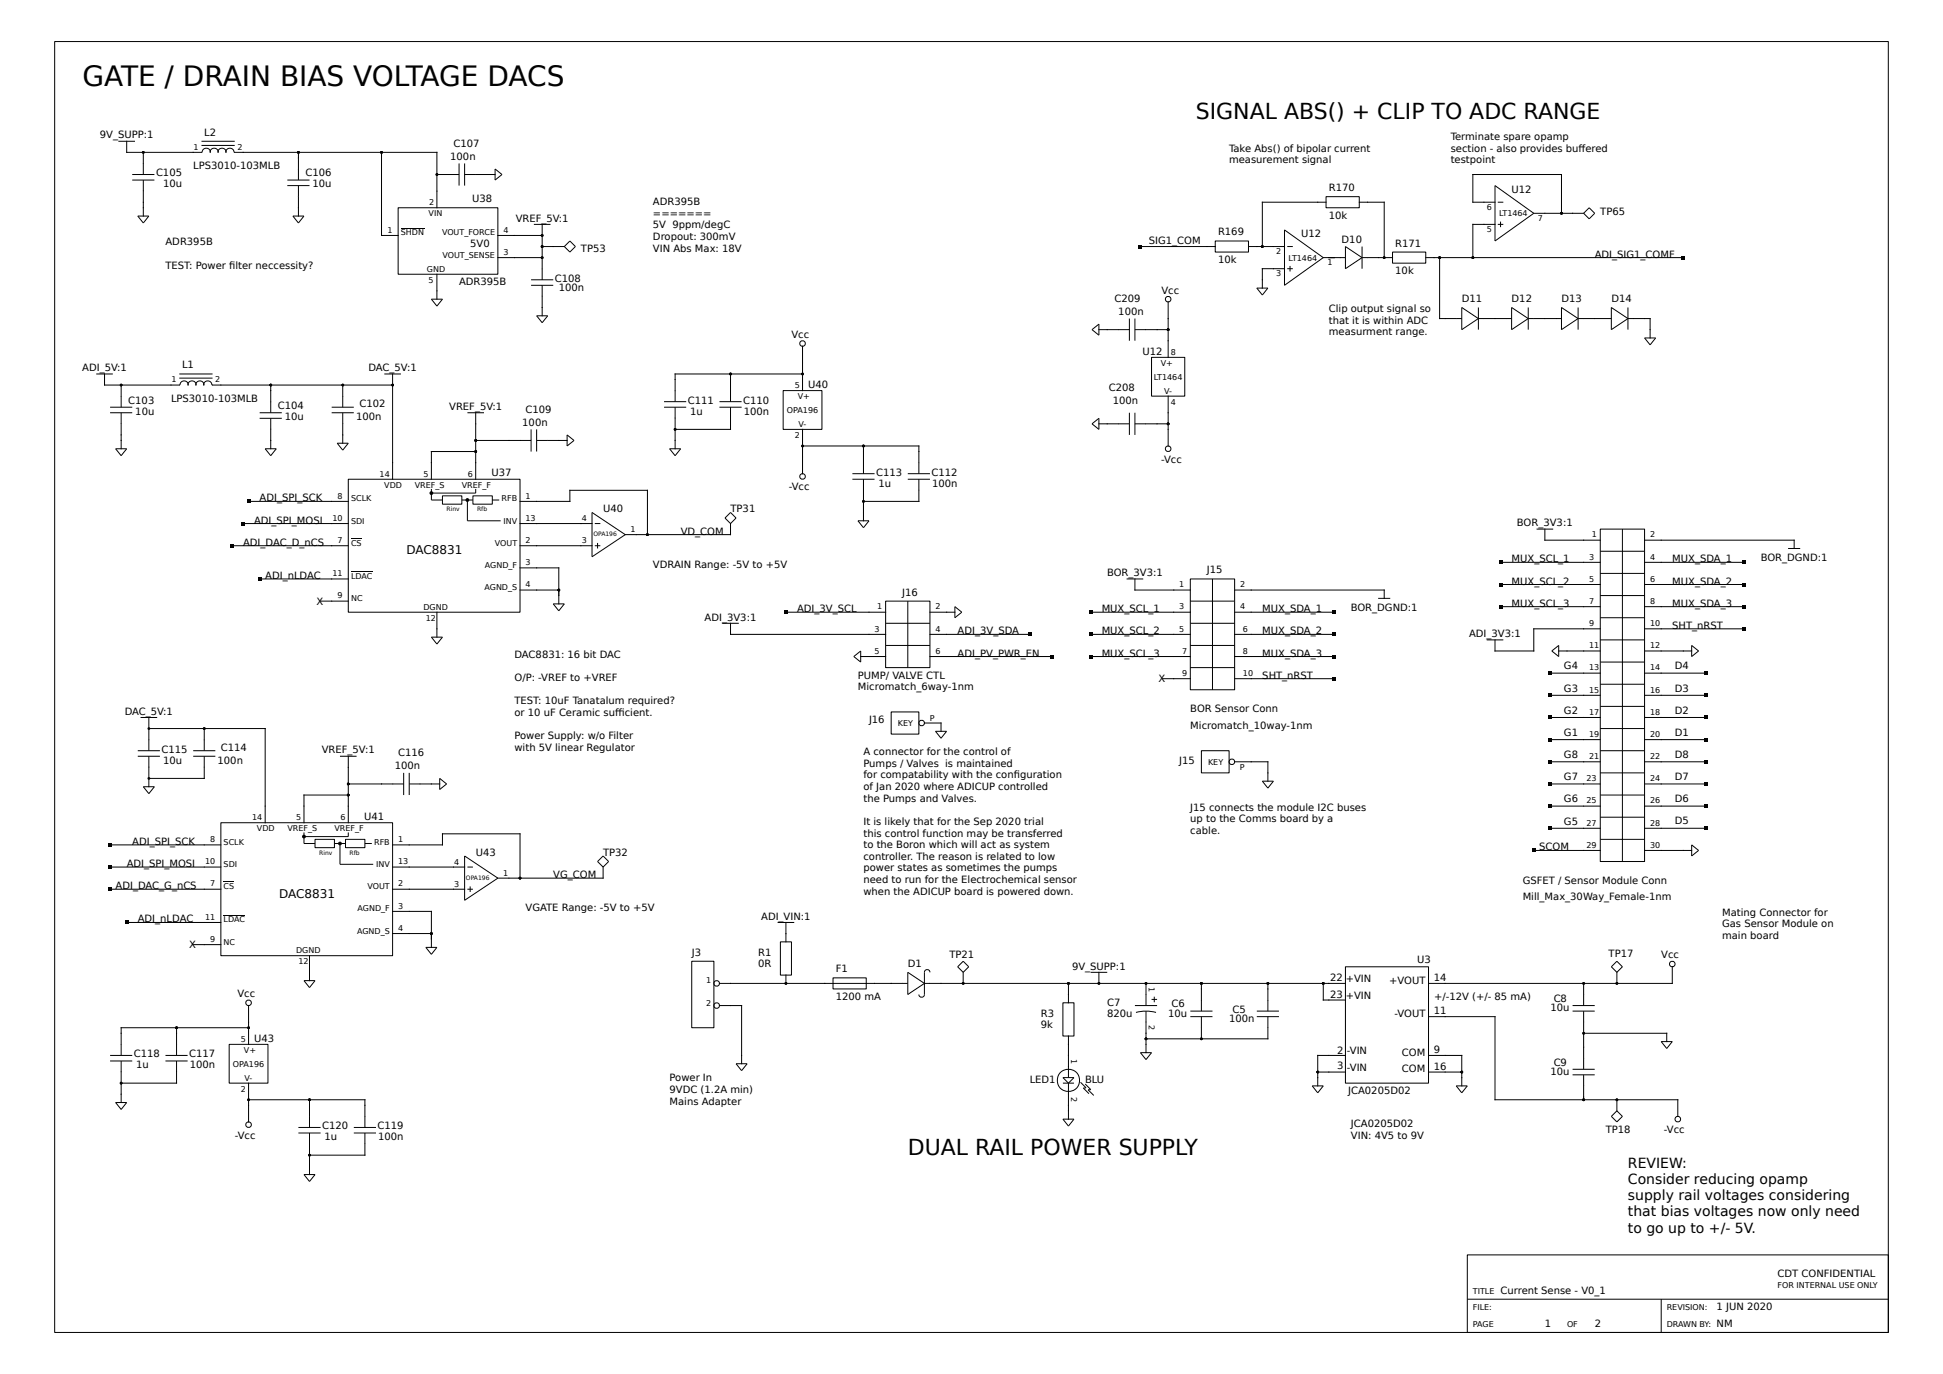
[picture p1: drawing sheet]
<svg xmlns="http://www.w3.org/2000/svg" width="297mm" height="210mm" viewBox="0 0 297 210" stroke-linecap="round" stroke-linejoin="round" font-family="sans-serif">
<g fill="none" stroke="#000" stroke-width=".15">
<path d="M8.4 6.3h280.2v197.4h-280.2zM18.1 21.6h2.5M19.4 21.6v1.7h11.5a.62 .62 0 0 1 .6-.6 .62 .62 0 0 1 .6 .6 .6 .6 0 0 1 .6-.6 .6 .6 0 0 1 .6 .6 .6 .6 0 0 1 .6-.6 .6 .6 0 0 1 .6 .6 .64 .64 0 0 1 .6-.6 .64 .64 0 0 1 .7 .6h31v8.5M20.2 27.5h3.4M20.2 26.7h3.4M21.1 33h1.7l-.9 1.1zM21.9 23.3v3.4M21.9 27.5v5.5M30.8 22.2h5.1M30.8 21.6h5.1M43.9 27.5h3.4M43.9 28.4h3.4"/>
<path d="M44.8 33h1.7l-.9 1.1zM45.6 23.3v4.2M45.6 28.4v4.6M58.3 23.3v12.7h2.6M60.9 31.8h15.2v10.1h-15.2zM61.3 34.9h3.5M66.8 26.7h3.4M70.2 25v3.4M71 26.7h4.7M71 25v3.4M75.7 25.8l1 .9-1 .8zM76.1 36h6.8"/>
<path d="M76.1 39.4h6.8M81.6 34.3h2.5M82.9 34.3v8.5M82.9 37.7h3.4M87.1 36.8l.9 .9-.9 .8-.8-.8zM174.3 37.7h11.5M185.8 36.8h5v1.7h-5zM190.8 37.7h5.5M196.3 35.1l6 4.3-6 4.2zM196.8 37.7h.8M202.3 39.4h3.4M202.7 30.1h5.1v1.7h-5.1z"/>
<path d="M202.7 30.9h-9.7v6.8M205.7 37.7l2.5 1.7-2.5 1.7zM207.8 30.9h3.8v8.5M208.2 39.4h4.7M208.2 37.7v3.4M212.9 38.5h5v1.7h-5zM217.9 39.4h39.4M220.1 39.4v9.3h3.3M228.5 30.9h-3.4v-4.2h13.6v5.9M228.5 34.3h-3.4v5.1M228.5 28.4l5.9 4.2-5.9 4.2zM228.9 34.3h.9"/>
<path d="M228.9 30.9h.9M229.4 33.9v.8M234.4 32.6h7.7M242.9 31.8l.9 .8-.9 .8-.8-.8zM14.7 57.2h2.5M16 57.2v1.7h11.5a.62 .62 0 0 1 .6-.7 .62 .62 0 0 1 .6 .7 .6 .6 0 0 1 .6-.7 .6 .6 0 0 1 .7 .7 .6 .6 0 0 1 .6-.7 .6 .6 0 0 1 .6 .7h-.1a.64 .64 0 0 1 .7-.7 .64 .64 0 0 1 .6 .7h27.6M18.5 58.9v3.3M27.4 57.8h5.1M27.4 57.2h5.1M41.4 58.9v4.2M52.4 58.9v3.3M58.7 57.2h2.6"/>
<path d="M60 57.2v16M65.9 45.7h1.7l-.8 1.1zM66.8 41.9v3.8M81.2 42.8h3.4M81.2 43.6h3.4M82 48.3h1.7l-.8 1zM82.9 43.6v4.7M111.7 57.2v4.2M119.7 59.7h5.9v5.9h-5.9zM122.7 57.2h-19.5v4.2M122.7 52.9v6.8M166.9 50.4l1.1-.9v1.7z"/>
<path d="M168 50.4h4.6M172.6 48.7v3.4M173.5 48.7v3.4M173.5 50.4h5.1M176 54.6h5.1v5.9h-5.1zM178.6 46.1v8.5M192.1 44h1.7l-.8 1.1zM196.3 41.1h-3.3v2.9M196.8 41.1h.8M197.2 40.6v.9M223.4 47l2.6 1.7-2.6 1.7zM226 47v3.4"/>
<path d="M226 48.7h5.1M231.1 47l2.5 1.7-2.5 1.7zM233.6 48.7h5.1M233.6 47v3.4M238.7 47l2.5 1.7-2.5 1.7zM241.2 48.7h5.1M241.2 47v3.4M246.3 47l2.5 1.7-2.5 1.7zM248.8 48.7h3.4v3M248.8 47v3.4M251.4 51.7h1.7l-.9 1zM16.8 63.1h3.4"/>
<path d="M16.8 62.2h3.4M17.7 68.6h1.7l-.9 1zM18.5 63.1v5.5M38 76.6h15.2M39.7 63.1h3.4M39.7 63.9h3.4M40.5 68.6h1.7l-.8 1zM41.4 63.9v4.7M50.7 63.1h3.4M50.7 62.2h3.4M51.5 67.7h1.7l-.8 1.1zM52.4 63.1v4.6"/>
<path d="M53.2 73.2h26.3v20.4h-26.3zM65.9 74.7v1.7h1.7M67.6 75.8h3v1.3h-3zM70.6 76.4h1.7M71.4 76.4v3.2h5.1M71.4 63.1h2.6M72.3 75.8h3v1.3h-3zM72.7 69h-6.8v4.2M72.7 63.1v10.1M72.7 74.7v.7h-6.8M72.7 67.3h8.5M75.3 76.4h1"/>
<path d="M79.5 76.6h7.6v-1.7h11.9v6.8M81.2 65.6v3.4M82 67.3h4.7M82 65.6v3.4M86.7 66.5l1 .8-1 .9zM90.5 78.3l5.1 3.4-5.1 3.4zM101.5 62.2h3.4M101.5 61.4h3.4M102.4 68.6h1.6l-.8 1zM103.2 62.2v6.4M110 62.2h3.4M110 61.4h3.4"/>
<path d="M111.7 62.2v3.4h-8.5M111.7 78.3l.8 .9-.8 .8-.9-.8zM122.7 65.6v6.8M122.7 68.2h17.8v4.2M130.3 72.4h3.4M130.3 73.2h3.4M131.1 79.6h1.7l-.8 1.1zM132 68.2v4.2M132 73.2v6.4M138.8 72.4h3.3M138.8 73.2h3.3M140.5 73.2v3.4h-8.5"/>
<path d="M166.9 64.8l1.1-.9v1.7zM168 64.8h4.6M172.6 63.1v3.4M173.5 64.8h5.1M173.5 63.1v3.4M178.6 60.5v7.7M35.5 83.4h17.7M37.1 80h16.1M39.7 88.5h13.5M49 91.9h4.2M53.7 87.4h3.2M65.9 97.4h1.7l-.8 1z"/>
<path d="M66.8 93.6v3.8M79.5 83.4h11M79.5 86.8h5.9v5.5M79.5 90.2h5.9M79.5 80h11M84.6 92.3h1.7l-.9 1.1zM90.9 83.4h.9M90.9 80h.9M91.3 83v.8M110.4 95.3h2.5M111.7 80v1.7h-16.1M111.7 95.3v1.7h23.7"/>
<path d="M120.1 93.6h15.3M135.4 91.9h6.7v10.1h-6.7zM135.4 95.3h6.7M135.4 98.6h6.7M138.8 91.9v10.1M142.1 93.6h3.9M142.1 97h15.3M146 92.7l1 .9-1 .8zM166.7 93.6h15.2M166.7 97h15.2M172.2 88.5h2.6M173.5 88.5v1.7h8.4"/>
<path d="M181.9 88.5h6.8v16.9h-6.8zM181.9 91.9h6.8M181.9 95.3h6.8M181.9 98.6h6.8M185.3 88.5v16.9M188.7 90.2h22.9v1.3M188.7 93.6h15.3M188.7 97h15.3M210.7 91.5h1.7M227.3 97.8h2.5M229.4 85.9h15.2M229.4 89.3h15.2"/>
<path d="M229.4 92.7h15.2M234.9 80.9h2.5M236.1 80.9v1.7h8.5M237.2 99.5l1.1-.9v1.7zM238.3 99.5h6.3M244.6 80.9h6.8v50.8h-6.8zM244.6 96.1h-10.2v3.4h-5.9v-1.7M244.6 87.6h6.8M244.6 91h6.8M244.6 84.3h6.8M244.6 94.4h6.8M244.6 97.8h6.8"/>
<path d="M248 80.9v50.8M251.4 99.5h7.2M251.4 82.6h22.8v1.2M251.4 85.9h15.2M251.4 89.3h15.2M251.4 96.1h15.2M251.4 92.7h15.2M258.6 98.6l1 .9-1 .8zM273.4 83.8h1.7M21.1 115.6h3.3M21.1 114.7h3.3M21.5 109.7h2.5"/>
<path d="M22.8 111.4h17.7v14.3M22.8 109.7v5M22.8 115.6v4.6M29.5 115.6h3.4M29.5 114.7h3.4M31.2 111.4v3.3M31.2 115.6v3.4h-8.4M52 115.6h2.5M53.2 115.6v10.1M53.2 119.8h8.5M61.7 118.1v3.4M62.6 119.8h4.6"/>
<path d="M62.6 118.1v3.4M67.2 119l1.1 .8-1.1 .9zM130.5 100.3l1.1-.8v1.7zM131.6 100.3h3.8M136.2 108.8h4.3v3.4h-4.3zM141.3 110.5h2.5v1.3M142.1 100.3h18.7M143 111.8h1.7l-.9 1zM166.7 100.3h15.2M177.7 103.7h4.2M181.9 102h6.8M183.6 114.7h4.3v3.4h-4.3z"/>
<path d="M188.7 116.4h5.1v3M188.7 103.7h15.3M188.7 100.3h15.3M193 119.4h1.6l-.8 1.1zM237 109.7h7.6M237 119.8h7.6M237 113h7.6M237 106.3h7.6M237 102.9h7.6M237 116.4h7.6M244.6 114.7h6.8M244.6 111.4h6.8"/>
<path d="M244.6 104.6h6.8M244.6 108h6.8M244.6 101.2h6.8M244.6 118.1h6.8M251.4 109.7h9.3M251.4 119.8h9.3M251.4 113h9.3M251.4 106.3h9.3M251.4 102.9h9.3M251.4 116.4h9.3M16.8 129.1h17M16.8 135.9h17"/>
<path d="M16.8 132.5h17M21.9 120.2h1.7l-.8 1.1zM33.8 125.7h26.2v20.4h-26.2zM34.2 139.9h3.3M46.5 127.2v1.7h1.7M48.2 128.3h2.9v1.3h-2.9zM51.1 128.9h1.7M52 128.9v3.2h5M52.8 128.3h3v1.3h-3zM53.2 121.5h-6.7v4.2M53.2 127.2v.7h-6.7M55.8 128.9h1"/>
<path d="M60 139.3h5.9v5.5M60 129.1h7.6v-1.7h11.9v6.8M60 135.9h11M60 132.5h11M71 130.8l5.1 3.4-5.1 3.4zM71.4 135.9h.9M71.4 132.5h.9M71.9 135.5v.8M91.3 131.7l.9-.9 .8 .9-.8 .8zM92.2 132.5v1.7h-16.1M234.4 130h10.2M237 126.6h7.6"/>
<path d="M237 123.2h7.6M244.6 121.5h6.8M244.6 124.9h6.8M244.6 128.3h6.8M251.4 126.6h9.3M251.4 123.2h9.3M251.4 130h7.2M258.6 129.1l1 .9-1 .8zM19.4 141h14.4M27 157.1v4.2M29.5 144.4h4.3M35 159.6h6v5.9h-6z"/>
<path d="M38 157.1h-19.5v4.2M38 153.7v5.9M46.5 149.9h1.7l-.9 1zM47.3 146.1v3.8M60 142.7h5.9M65.1 144.8h1.7l-.9 1.1zM105.7 146.9h3.4v10.2h-3.4zM110 150.3h28.8M110 153.7h3.4v8.9M118.9 141h2.5M119.3 144h1.7v5h-1.7zM120.1 141v3"/>
<path d="M120.1 149v1.3M127.3 149.5h5.1v1.7h-5.1zM138.8 148.6l2.5 1.7-2.5 1.7zM141.3 150.3h64.4M142.1 148.6v-.3l-.2-.1-.5 .1-.1 .3v3.4l-.1 .3-.4 .1-.3-.1v-.3M147.2 148.6v1.7M147.2 146.9l.9 .9-.9 .8-.8-.8zM162.5 153.3h1.7v5h-1.7zM163.3 150.3v3M163.3 158.3v6.4M166.7 148.6h2.5M168 148.6v1.7"/>
<path d="M173.5 153.7h3.4M173.6 154.7l1.6-.2 1.5 .2M175.2 150.3v3.4M175.2 154.5v6.4M176 152.7h.9M176.4 152.3v.9M181.9 155.4h3.4M181.9 154.5h3.4M183.6 150.3v4.2M183.6 155.4v3.4M192.1 155.4h3.4M192.1 154.5h3.4"/>
<path d="M193.8 150.3v4.2M193.8 155.4v3.4h-18.6M202.3 150.3v2.5h3.4M205.7 147.8h12.7v17.7h-12.7zM218.4 155.4h10.1v12.7h28v2.5M240.4 154.5h3.4M240.4 153.7h3.4M242.1 150.3v3.4M242.1 154.5v8.9M242.1 157.9h12.7v1.3M247.1 148.6v1.7M247.1 146.9l.9 .9-.9 .8-.8-.8z"/>
<path d="M253.9 159.2h1.7l-.8 1.1zM255.6 147.8v2.5h-37.2M16.8 161.3h3.4M16.8 162.2h3.4M17.7 168.5h1.7l-.9 1.1zM18.5 162.2v6.3M25.3 161.3h3.4M25.3 162.2h3.4M27 162.2v3.3h-8.5M38 165.5v6M38 168.1h17.8v4.2M45.6 172.3h3.4"/>
<path d="M45.6 173.2h3.4M46.5 179.5h1.7l-.9 1.1zM47.3 168.1v4.2M47.3 173.2v6.3M54.1 172.3h3.4M54.1 173.2h3.4M55.8 173.2v3.4h-8.5M112.5 162.6h1.7l-.8 1zM162.5 165.5h1.7M162.5 164.7h1.7l-.9 .8zM162.5 171h1.7l-.9 1.1zM163.3 165.5v5.5"/>
<path d="M165.2 165.4l.8 .9h-.4l.9 .9M165.9 165.7l.8 .8-.4 .1 .9 .8M174.3 160.9h1.7l-.8 1zM200.6 166h1.7l-.9 1zM201.4 163.9h4.3M205.7 161.3h-4.3v4.7M218.4 161.3h5v4.7M218.4 163.9h5M222.6 166h1.7l-.9 1zM240.4 164.3h3.4M240.4 163.4h3.4M242.1 164.3v3.8"/>
<path d="M247.1 168.1v1.7M247.1 169.8l.9 .8-.9 .9-.8-.9zM224.3 191.8h64.3v11.9h-64.3zM224.3 198.6h64.3M253.9 198.6v5.1"/>
<circle cx="122.7" cy="52.5" r=".43"/>
<circle cx="178.6" cy="45.7" r=".43"/>
<circle cx="122.7" cy="72.8" r=".43"/>
<circle cx="178.6" cy="68.6" r=".43"/>
<circle cx="140.9" cy="110.5" r=".43"/>
<circle cx="188.3" cy="116.4" r=".43"/>
<circle cx="38" cy="153.3" r=".43"/>
<circle cx="109.5" cy="150.3" r=".43"/>
<circle cx="109.5" cy="153.7" r=".43"/>
<circle cx="255.6" cy="147.3" r=".43"/>
<circle cx="38" cy="171.9" r=".43"/>
<circle cx="163.3" cy="165.1" r="1.71"/>
<circle cx="256.5" cy="171.1" r=".43"/>
</g>
<g fill="#000">
<path d="M21.8 23.1h.2l.1 .2-.1 .2h-.2l-.1-.2zM45.5 23.1h.2l.1 .2-.1 .2h-.2l-.1-.2zM58.2 23.1h.2l.1 .2-.1 .2h-.2l-.1-.2zM66.7 26.5h.2l.1 .2-.1 .2h-.2l-.1-.2zM82.8 35.8h.2l.1 .2-.1 .2h-.2l-.1-.2zM82.8 37.5h.2l.1 .2-.1 .2h-.2l-.1-.2zM82.8 39.2h.2l.1 .2-.1 .2h-.2l-.1-.2zM174.1 37.4h.5v.5h-.5zM192.9 37.5h.2l.1 .2-.1 .2h-.2l-.2-.2zM211.5 39.2h.2l.1 .2-.1 .2h-.2l-.1-.2zM220 39.2h.2l.1 .2-.1 .2h-.2l-.2-.2zM225 39.2h.2l.1 .2-.1 .2h-.2l-.1-.2z"/>
<path d="M238.6 32.4h.2l.1 .2-.1 .2h-.2l-.1-.2zM257.1 39.1h.5v.5h-.5zM18.4 58.7h.2l.1 .2-.1 .1h-.2l-.1-.1zM41.3 58.7h.2l.1 .2-.1 .1h-.2l-.1-.1zM52.3 58.7h.2l.1 .2-.1 .1h-.2l-.1-.1zM59.9 58.7h.2l.1 .2-.1 .1h-.2l-.1-.1zM111.6 57h.2l.1 .2-.1 .1h-.2l-.1-.1zM122.6 57h.2l.1 .2-.1 .1h-.2l-.1-.1zM178.5 50.2h.2l.1 .2-.1 .2h-.2l-.2-.2zM36.9 79.8h.5v.5h-.5zM37.7 76.4h.5v.5h-.5zM72.6 68.8h.2l.1 .2-.1 .2h-.2l-.1-.2z"/>
<path d="M72.6 67.1h.2l.1 .2-.1 .2h-.2l-.1-.2zM103.1 65.4h.2l.1 .2-.1 .2h-.2l-.1-.2zM122.6 68h.2l.1 .2-.1 .2h-.2l-.1-.2zM131.9 68h.2l.1 .2-.1 .2h-.2l-.1-.2zM131.9 76.4h.2l.1 .2-.1 .2h-.2l-.1-.2zM178.5 64.6h.2l.1 .2-.1 .2h-.2l-.2-.2zM35.2 83.2h.5v.5h-.5zM39.4 88.2h.5v.5h-.5zM53.7 82.3h1.6zM85.3 90h.2l.1 .2-.1 .2h-.2l-.1-.2zM98.9 81.5h.2l.1 .2-.1 .2h-.2l-.1-.2zM119.9 93.3h.5v.5h-.5z"/>
<path d="M157.1 96.7h.5v.5h-.5zM166.5 93.3h.5v.5h-.5zM166.5 96.7h.5v.5h-.5zM203.7 93.3h.5v.5h-.5zM203.7 96.7h.5v.5h-.5zM229.1 85.7h.5v.5h-.5zM229.1 89.1h.5v.5h-.5zM229.1 92.5h.5v.5h-.5zM266.4 95.9h.5v.5h-.5zM266.4 85.7h.5v.5h-.5zM266.4 89.1h.5v.5h-.5zM266.4 92.5h.5v.5h-.5z"/>
<path d="M22.7 118.8h.2l.1 .2-.1 .2h-.2l-.2-.2zM22.7 111.2h.2l.1 .2-.1 .1h-.2l-.2-.1zM31.1 111.2h.2l.1 .2-.1 .1h-.2l-.1-.1zM53.1 119.6h.2l.1 .2-.1 .2h-.2l-.1-.2zM160.5 100.1h.5v.5h-.5zM166.5 100.1h.5v.5h-.5zM203.7 103.5h.5v.5h-.5zM203.7 100.1h.5v.5h-.5zM236.7 112.8h.5v.5h-.5zM236.7 109.4h.5v.5h-.5zM236.7 106h.5v.5h-.5zM236.7 102.6h.5v.5h-.5z"/>
<path d="M236.7 119.6h.5v.5h-.5zM236.7 116.2h.5v.5h-.5zM260.4 112.8h.6v.5h-.6zM260.4 109.4h.6v.5h-.6zM260.4 106h.6v.5h-.6zM260.4 102.6h.6v.5h-.6zM260.4 119.6h.6v.5h-.6zM260.4 116.2h.6v.5h-.6zM16.6 135.7h.5v.5h-.5zM16.6 132.3h.5v.5h-.5zM16.6 128.9h.5v.5h-.5zM34.2 134.8h1.6z"/>
<path d="M53.1 121.3h.2l.1 .2-.1 .2h-.2l-.1-.2zM79.4 134h.2l.1 .2-.1 .2h-.2l-.1-.2zM234.2 129.7h.5v.5h-.5zM236.7 126.3h.5v.5h-.5zM236.7 123h.5v.5h-.5zM260.4 126.3h.6v.5h-.6zM260.4 123h.6v.5h-.6zM19.1 140.7h.5v.5h-.5zM26.9 156.9h.2l.1 .2-.1 .2h-.2l-.1-.2zM37.9 156.9h.2l.1 .2-.1 .2h-.2l-.1-.2zM65.8 142.5h.2l.2 .2-.2 .2h-.2l-.1-.2zM120 150.1h.2l.1 .2-.1 .2h-.2l-.1-.2z"/>
<path d="M147.1 150.1h.2l.1 .2-.1 .2h-.2l-.1-.2zM163.2 150.1h.2l.1 .2-.1 .2h-.2l-.1-.2zM167.9 150.1h.2l.1 .2-.1 .2h-.2l-.1-.2zM175.1 150.1h.2l.1 .2-.1 .2h-.2l-.1-.2zM175.1 158.6h.2l.1 .2-.1 .2h-.2l-.1-.2zM183.5 150.1h.2l.2 .2-.2 .2h-.2l-.1-.2zM183.5 158.6h.2l.2 .2-.2 .2h-.2l-.1-.2zM193.7 150.1h.2l.1 .2-.1 .2h-.2l-.1-.2zM202.2 150.1h.2l.1 .2-.1 .2h-.2l-.1-.2zM242 150.1h.2l.1 .2-.1 .2h-.2l-.1-.2zM242 157.7h.2l.1 .2-.1 .2h-.2l-.1-.2zM247 150.1h.3l.1 .2-.1 .2h-.3l-.1-.2z"/>
<path d="M18.4 165.4h.2l.1 .1-.1 .2h-.2l-.1-.2zM37.9 167.9h.2l.1 .2-.1 .2h-.2l-.1-.2zM47.2 167.9h.2l.1 .2-.1 .2h-.2l-.1-.2zM47.2 176.4h.2l.1 .2-.1 .1h-.2l-.1-.1zM201.3 163.7h.2l.1 .2-.1 .1h-.2l-.1-.1zM223.3 163.7h.2l.2 .2-.2 .1h-.2l-.1-.1zM242 167.9h.2l.1 .2-.1 .2h-.2l-.1-.2zM247 167.9h.3l.1 .2-.1 .2h-.3l-.1-.2z"/>
</g>
<path d="M65.8 75.2h.2l.2 .2-.2 .2h-.2l-.1-.2zM71.3 76.2h.2l.2 .2-.2 .2h-.2l-.1-.2zM46.4 127.7h.2l.1 .2-.1 .2h-.2l-.1-.2zM51.9 128.7h.2l.1 .2-.1 .2h-.2l-.1-.2z" fill="#000" stroke="#000" stroke-width=".15"/>
<text font-size="4.3" x="12.6" y="13.1">GATE / DRAIN BIAS VOLTAGE DACS</text>
<g font-size="3.4">
<text x="182.8" y="18.2">SIGNAL ABS() + CLIP TO ADC RANGE</text>
<text x="138.8" y="176.6">DUAL RAIL POWER SUPPLY</text>
</g>
<g font-size="2.1">
<text x="248.8" y="178.4">REVIEW:</text>
<text x="248.8" y="180.9">Consider reducing opamp</text>
<text x="248.8" y="183.4">supply rail voltages considering</text>
<text x="248.8" y="185.9">that bias voltages now only need</text>
<text x="248.8" y="188.4">to go up to +/- 5V.</text>
</g>
<g font-size="1.8">
<text x="62.1" y="84.7">DAC8831</text>
<text x="42.7" y="137.2">DAC8831</text>
</g>
<g font-size="1.5">
<text x="15.3" y="21.2">9V_SUPP:1</text>
<text x="31.2" y="20.7">L2</text>
<text x="69.3" y="22.4">C107</text>
<text x="187.9" y="23.2">Take Abs() of bipolar current</text>
<text x="221.7" y="21.4">Terminate spare opamp</text>
<text x="221.7" y="23.2">section - also provides bufered</text>
<text x="241.3" y="23.2">f</text>
<text x="23.8" y="27">C105</text>
<text x="24.9" y="28.7">10u</text>
<text x="29.5" y="25.8">LPS3010-103MLB</text>
<text x="46.7" y="27">C106</text>
<text x="47.8" y="28.7">10u</text>
<text x="68.8" y="24.4">100n</text>
<text x="187.9" y="25">measurement signal</text>
<text x="203.1" y="29.2">R170</text>
<text x="221.7" y="25">testpoint</text>
<text x="231.1" y="29.5">U12</text>
<text x="72.2" y="30.9">U38</text>
<text x="78.8" y="33.9">VREF_5V:1</text>
<text x="99.8" y="31.3">ADR395B</text>
<text x="99.8" y="33.1">=======</text>
<text x="99.8" y="34.9">5V 9ppm/degC</text>
<text x="186.2" y="36">R169</text>
<text x="203.1" y="33.4">10k</text>
<text x="244.6" y="32.9">TP65</text>
<text x="25.3" y="37.5">ADR395B</text>
<text x="25.3" y="41.1">TEST: Power flter neccessity?</text>
<text x="35" y="41.1">i</text>
<text x="71.9" y="37.7">5V0</text>
<text x="88.8" y="38.5">TP53</text>
<text x="99.8" y="36.7">Dropout: 300mV</text>
<text x="99.8" y="38.4">VIN Abs Max: 18V</text>
<text x="175.6" y="37.3">SIG1_COM</text>
<text x="186.2" y="40.2">10k</text>
<text x="198.9" y="36.3">U12</text>
<text x="205.1" y="37.1">D10</text>
<text x="213.3" y="37.7">R171</text>
<text x="213.3" y="41.9">10k</text>
<text x="243.8" y="39.4">ADI_SIG1_COMF</text>
<text x="70.2" y="43.6">ADR395B</text>
<text x="84.8" y="43">C108</text>
<text x="85.4" y="44.5">100n</text>
<text x="170.3" y="46.1">C209</text>
<text x="177.5" y="44.9">Vcc</text>
<text x="203.1" y="47.7">Clip output signal so</text>
<text x="223.4" y="46.1">D11</text>
<text x="231.1" y="46.1">D12</text>
<text x="238.7" y="46.1">D13</text>
<text x="246.3" y="46.1">D14</text>
<text x="121" y="51.7">Vcc</text>
<text x="170.9" y="48.1">100n</text>
<text x="203.1" y="49.4">that it is within ADC</text>
<text x="203.1" y="51.2">measurment range.</text>
<text x="12.6" y="56.7">ADI_5V:1</text>
<text x="27.8" y="56.3">L1</text>
<text x="56.3" y="56.7">DAC_5V:1</text>
<text x="123.5" y="59.3">U40</text>
<text x="169.5" y="59.7">C208</text>
<text x="174.6" y="54.2">U12</text>
<text x="19.6" y="61.7">C103</text>
<text x="20.7" y="63.4">10u</text>
<text x="26.1" y="61.4">LPS3010-103MLB</text>
<text x="42.5" y="62.5">C104</text>
<text x="43.5" y="64.2">10u</text>
<text x="54.4" y="64.2">100n</text>
<text x="54.9" y="62.2">C102</text>
<text x="68.7" y="62.7">VREF_5V:1</text>
<text x="79.8" y="65.1">100n</text>
<text x="80.3" y="63.1">C109</text>
<text x="105.1" y="61.7">C111</text>
<text x="105.5" y="63.4">1u</text>
<text x="113.6" y="61.7">C110</text>
<text x="113.7" y="63.4">100n</text>
<text x="170.1" y="61.7">100n</text>
<text x="177.5" y="70.7">-Vcc</text>
<text x="39.7" y="76.6">ADI_SPI_SCK</text>
<text x="75.2" y="72.8">U37</text>
<text x="120.6" y="74.9">-Vcc</text>
<text x="133.9" y="72.7">C113</text>
<text x="134.3" y="74.4">1u</text>
<text x="142.4" y="72.7">C112</text>
<text x="142.5" y="74.4">100n</text>
<text x="37.1" y="83.4">ADI_DAC_D_nCS</text>
<text x="38.8" y="80">ADI_SPI_MOSI</text>
<text x="92.2" y="78.3">U40</text>
<text x="104" y="81.7">VD_COM</text>
<text x="111.7" y="78.3">TP31</text>
<text x="231.9" y="80.4">BOR_3V3:1</text>
<text x="40.5" y="88.5">ADI_nLDAC</text>
<text x="99.8" y="86.8">VDRAIN Range: -5V to +5V</text>
<text x="169.2" y="88.1">BOR_3V3:1</text>
<text x="184.5" y="87.6">J15</text>
<text x="231.1" y="85.9">MUX_SCL_1</text>
<text x="231.1" y="89.3">MUX_SCL_2</text>
<text x="255.6" y="85.9">MUX_SDA_1</text>
<text x="255.6" y="89.3">MUX_SDA_2</text>
<text x="269.1" y="85.8">BOR_DGND:1</text>
<text x="48.4" y="92.4">X</text>
<text x="107.7" y="94.8">ADI_3V3:1</text>
<text x="121.8" y="93.6">ADI_3V_SCL</text>
<text x="137.9" y="91">J16</text>
<text x="168.4" y="93.6">MUX_SCL_1</text>
<text x="193" y="93.6">MUX_SDA_1</text>
<text x="206.5" y="93.4">BOR_DGND:1</text>
<text x="231.1" y="92.7">MUX_SCL_3</text>
<text x="255.6" y="92.7">MUX_SDA_3</text>
<text x="78.6" y="100.5">DAC8831: 16 bit DAC</text>
<text x="146.4" y="97">ADI_3V_SDA</text>
<text x="146.4" y="100.3">ADI_PV_PWR_EN</text>
<text x="168.4" y="97">MUX_SCL_2</text>
<text x="168.4" y="100.3">MUX_SCL_3</text>
<text x="193" y="97">MUX_SDA_2</text>
<text x="193" y="100.3">MUX_SDA_3</text>
<text x="224.6" y="97.4">ADI_3V3:1</text>
<text x="255.6" y="96.1">SHT_nRST</text>
<text x="78.6" y="104.1">O/P: -VREF to +VREF</text>
<text x="78.6" y="107.6">TEST: 10uF Tanatalum required?</text>
<text x="131.1" y="105.4">Micromatch_6way-1nm</text>
<text x="131.1" y="103.7">PUMP/ VALVE CTL</text>
<text x="177.1" y="104.3">X</text>
<text x="193" y="103.7">SHT_nRST</text>
<text x="239.1" y="105.7">G3</text>
<text x="239.1" y="102.3">G4</text>
<text x="256" y="105.7">D3</text>
<text x="256" y="102.3">D4</text>
<text x="19.1" y="109.2">DAC_5V:1</text>
<text x="78.6" y="109.4">or 10 uF Ceramic sufcient.</text>
<text x="78.6" y="113">Power Supply: w/o Filter</text>
<text x="94" y="109.4">f</text>
<text x="94" y="109.4">i</text>
<text x="132.8" y="110.5">J16</text>
<text x="181.9" y="111.4">Micromatch_10way-1nm</text>
<text x="181.9" y="108.8">BOR Sensor Conn</text>
<text x="239.1" y="112.5">G1</text>
<text x="239.1" y="109.1">G2</text>
<text x="256" y="112.5">D1</text>
<text x="256" y="109.1">D2</text>
<text x="24.7" y="115">C115</text>
<text x="24.9" y="116.7">10u</text>
<text x="33.3" y="116.7">100n</text>
<text x="33.8" y="114.7">C114</text>
<text x="49.2" y="115.2">VREF_5V:1</text>
<text x="60.4" y="117.6">100n</text>
<text x="60.9" y="115.6">C116</text>
<text x="78.6" y="114.7">with 5V linear Regulator</text>
<text x="132" y="115.4">A connector for the control of</text>
<text x="132" y="117.2">Pumps / Valves is maintained</text>
<text x="132" y="119">for compatability with the confguration</text>
<text x="155" y="119">i</text>
<text x="180.3" y="116.7">J15</text>
<text x="239.1" y="119.3">G7</text>
<text x="239.1" y="115.9">G8</text>
<text x="256" y="119.2">D7</text>
<text x="256" y="115.9">D8</text>
<text x="55.7" y="125.3">U41</text>
<text x="132" y="120.7">of Jan 2020 where ADICUP controlled</text>
<text x="132" y="122.5">the Pumps and Valves.</text>
<text x="181.9" y="123.9">J15 connects the module I2C buses</text>
<text x="181.9" y="125.7">up to the Comms board by a</text>
<text x="239.1" y="122.6">G6</text>
<text x="256" y="122.6">D6</text>
<text x="20.2" y="129.1">ADI_SPI_SCK</text>
<text x="72.7" y="130.8">U43</text>
<text x="92.2" y="130.8">TP32</text>
<text x="132" y="126.1">It is likely that for the Sep 2020 trial</text>
<text x="132" y="127.9">this control function may be transferred</text>
<text x="132" y="129.6">to the Boron which will act as system</text>
<text x="132" y="131.4">controller. The reason is related to low</text>
<text x="181.9" y="127.4">cable.</text>
<text x="235.3" y="130">SCOM</text>
<text x="239.1" y="126">G5</text>
<text x="256" y="126">D5</text>
<text x="17.7" y="135.9">ADI_DAC_G_nCS</text>
<text x="19.4" y="132.5">ADI_SPI_MOSI</text>
<text x="84.6" y="134.2">VG_COM</text>
<text x="132" y="133.2">power states as sometimes the pumps</text>
<text x="132" y="135">need to run for the Electrochemical sensor</text>
<text x="132" y="136.8">when the ADICUP board is powered down.</text>
<text x="232.8" y="137.6">Mill_Max_30Way_Female-1nm</text>
<text x="232.8" y="135.1">GSFET / Sensor Module Conn</text>
<text x="21.1" y="141">ADI_nLDAC</text>
<text x="80.3" y="139.3">VGATE Range: -5V to +5V</text>
<text x="116.3" y="140.6">ADI_VIN:1</text>
<text x="263.2" y="140">Mating Connector for</text>
<text x="263.2" y="141.7">Gas Sensor Module on</text>
<text x="263.2" y="143.5">main board</text>
<text x="28.9" y="144.9">X</text>
<text x="105.7" y="146.1">J3</text>
<text x="115.9" y="146.1">R1</text>
<text x="115.9" y="147.8">0R</text>
<text x="127.8" y="148.6">F1</text>
<text x="138.8" y="147.8">D1</text>
<text x="145.1" y="146.4">TP21</text>
<text x="163.9" y="148.2">9V_SUPP:1</text>
<text x="203.3" y="149.9">22</text>
<text x="216.6" y="147.1">U3</text>
<text x="219.2" y="149.9">14</text>
<text x="245.9" y="146.3">TP17</text>
<text x="253.9" y="146.5">Vcc</text>
<text x="36.3" y="152.4">Vcc</text>
<text x="127.8" y="152.8">1200 mA</text>
<text x="159.1" y="155.4">R3</text>
<text x="169.2" y="153.7">C7</text>
<text x="169.2" y="155.4">820u</text>
<text x="178.6" y="155.4">10u</text>
<text x="179.1" y="154">C6</text>
<text x="188.4" y="154.8">C5</text>
<text x="203.3" y="152.5">23</text>
<text x="205.7" y="150.1">+VIN</text>
<text x="205.7" y="152.7">+VIN</text>
<text x="212.3" y="150.3">+VOUT</text>
<text x="213.2" y="155.4">-VOUT</text>
<text x="219.2" y="155">11</text>
<text x="219.2" y="152.8">+/-12V (+/- 85 mA)</text>
<text x="237" y="154.5">10u</text>
<text x="237.5" y="153.1">C8</text>
<text x="20.5" y="161.6">C118</text>
<text x="28.9" y="161.6">C117</text>
<text x="38.8" y="159.2">U43</text>
<text x="159.1" y="157.1">9k</text>
<text x="187.9" y="156.2">100n</text>
<text x="204.4" y="161.1">2</text>
<text x="205.9" y="161.1">-VIN</text>
<text x="214.3" y="161.4">COM</text>
<text x="219.2" y="160.9">9</text>
<text x="20.8" y="163.3">1u</text>
<text x="29" y="163.3">100n</text>
<text x="102.4" y="165.3">Power In</text>
<text x="102.4" y="167.1">9VDC (1.2A min)</text>
<text x="157.4" y="165.5">LED1</text>
<text x="165.9" y="165.5">BLU</text>
<text x="204.4" y="163.4">3</text>
<text x="205.9" y="163.6">-VIN</text>
<text x="206.1" y="167.2">JCA0205D02</text>
<text x="214.3" y="163.9">COM</text>
<text x="219.2" y="163.5">16</text>
<text x="237" y="164.3">10u</text>
<text x="237.5" y="162.9">C9</text>
<text x="49.3" y="172.6">C120</text>
<text x="57.7" y="172.6">C119</text>
<text x="102.4" y="168.9">Mains Adapter</text>
<text x="206.5" y="172.2">JCA0205D02</text>
<text x="245.5" y="173.2">TP18</text>
<text x="254.3" y="173.2">-Vcc</text>
<text x="35.9" y="174">-Vcc</text>
<text x="49.6" y="174.3">1u</text>
<text x="57.8" y="174.3">100n</text>
<text x="206.5" y="174">VIN: 4V5 to 9V</text>
<text x="229.4" y="197.7">Current Sense - V0_1</text>
<text x="271.7" y="195.2">CDT CONFIDENTIAL</text>
<text x="236.1" y="202.8">1</text>
<text x="243.8" y="202.8">2</text>
<text x="262.4" y="200.3">1 JUN 2020</text>
<text x="262.4" y="202.8">NM</text>
</g>
<g font-size="1.2">
<text x="29.6" y="22.9">1</text>
<text x="36.3" y="22.9">2</text>
<text x="59.2" y="35.6">1</text>
<text x="61.3" y="36">SHDN</text>
<text x="65.5" y="33.1">VIN</text>
<text x="65.6" y="31.4">2</text>
<text x="67.6" y="36">VOUT_FORCE</text>
<text x="76.9" y="35.6">4</text>
<text x="227.3" y="35.4">5</text>
<text x="227.3" y="32">6</text>
<text x="229.2" y="33.1">LT1464</text>
<text x="235.1" y="33.7">7</text>
<text x="65.3" y="41.6">GND</text>
<text x="67.6" y="39.4">VOUT_SENSE</text>
<text x="76.9" y="39">3</text>
<text x="195.1" y="38.8">2</text>
<text x="197" y="39.9">LT1464</text>
<text x="202.9" y="40.5">1</text>
<text x="65.5" y="43.2">5</text>
<text x="195.1" y="42.2">3</text>
<text x="26.2" y="58.4">1</text>
<text x="32.9" y="58.4">2</text>
<text x="121.5" y="59.3">5</text>
<text x="176.4" y="58">LT1464</text>
<text x="177.4" y="55.9">V+</text>
<text x="179" y="54.2">8</text>
<text x="120.3" y="63.1">OPA196</text>
<text x="122" y="61">V+</text>
<text x="122.1" y="65.2">V-</text>
<text x="178" y="60.1">V-</text>
<text x="179" y="61.9">4</text>
<text x="121.5" y="67">2</text>
<text x="51.6" y="76.2">8</text>
<text x="53.7" y="76.6">SCLK</text>
<text x="58" y="72.9">14</text>
<text x="58.7" y="74.6">VDD</text>
<text x="63.4" y="74.6">VREF_S</text>
<text x="64.7" y="72.9">5</text>
<text x="70.6" y="74.6">VREF_F</text>
<text x="71.5" y="72.9">6</text>
<text x="76.7" y="76.6">RFB</text>
<text x="80.3" y="76.2">1</text>
<text x="50.8" y="79.6">10</text>
<text x="51.6" y="83">7</text>
<text x="53.7" y="83.4">CS</text>
<text x="53.7" y="80">SDI</text>
<text x="75.6" y="83.4">VOUT</text>
<text x="77" y="80">INV</text>
<text x="80.3" y="83">2</text>
<text x="80.3" y="79.6">13</text>
<text x="88.9" y="83">3</text>
<text x="88.9" y="79.6">4</text>
<text x="96.4" y="81.3">1</text>
<text x="243.3" y="82.1">1</text>
<text x="252.2" y="82.1">2</text>
<text x="50.8" y="88.1">11</text>
<text x="53.7" y="88.5">LDAC</text>
<text x="74.1" y="86.8">AGND_F</text>
<text x="80.3" y="86.4">3</text>
<text x="80.3" y="89.8">4</text>
<text x="180.3" y="89.8">1</text>
<text x="189.6" y="89.8">2</text>
<text x="242.9" y="85.5">3</text>
<text x="242.9" y="88.9">5</text>
<text x="252.2" y="85.5">4</text>
<text x="252.2" y="88.9">6</text>
<text x="51.6" y="91.5">9</text>
<text x="53.7" y="91.9">NC</text>
<text x="64.7" y="93.2">DGND</text>
<text x="65.1" y="94.9">12</text>
<text x="74.1" y="90.2">AGND_S</text>
<text x="134.1" y="93.1">1</text>
<text x="143" y="93.1">2</text>
<text x="180.3" y="93.1">3</text>
<text x="189.6" y="93.1">4</text>
<text x="242.9" y="95.7">9</text>
<text x="242.9" y="92.3">7</text>
<text x="252.2" y="95.7">10</text>
<text x="252.2" y="92.3">8</text>
<text x="133.7" y="96.5">3</text>
<text x="133.7" y="99.9">5</text>
<text x="143" y="96.5">4</text>
<text x="143" y="99.9">6</text>
<text x="180.3" y="96.5">5</text>
<text x="180.7" y="99.9">7</text>
<text x="190" y="99.9">8</text>
<text x="190" y="96.5">6</text>
<text x="242.9" y="99.1">11</text>
<text x="252.2" y="99.1">12</text>
<text x="180.7" y="103.3">9</text>
<text x="190" y="103.3">10</text>
<text x="242.9" y="105.8">15</text>
<text x="242.9" y="102.5">13</text>
<text x="252.2" y="105.8">16</text>
<text x="252.2" y="102.5">14</text>
<text x="137.2" y="111">KEY</text>
<text x="142.1" y="110.1">P</text>
<text x="242.9" y="109.2">17</text>
<text x="242.9" y="112.6">19</text>
<text x="252.2" y="109.2">18</text>
<text x="252.2" y="112.6">20</text>
<text x="184.7" y="116.9">KEY</text>
<text x="189.5" y="117.7">P</text>
<text x="242.5" y="119.4">23</text>
<text x="242.9" y="116">21</text>
<text x="252.2" y="116">22</text>
<text x="252.2" y="119.4">24</text>
<text x="38.6" y="125.4">14</text>
<text x="45.3" y="125.4">5</text>
<text x="52" y="125.4">6</text>
<text x="242.5" y="122.8">25</text>
<text x="252.2" y="122.8">26</text>
<text x="32.1" y="128.7">8</text>
<text x="34.2" y="129.1">SCLK</text>
<text x="39.3" y="127.1">VDD</text>
<text x="43.9" y="127.1">VREF_S</text>
<text x="51.1" y="127.1">VREF_F</text>
<text x="57.2" y="129.1">RFB</text>
<text x="60.9" y="128.7">1</text>
<text x="242.5" y="129.6">29</text>
<text x="242.5" y="126.2">27</text>
<text x="252.2" y="129.6">30</text>
<text x="252.2" y="126.2">28</text>
<text x="31.4" y="132.1">10</text>
<text x="32.1" y="135.5">7</text>
<text x="34.2" y="135.9">CS</text>
<text x="34.2" y="132.5">SDI</text>
<text x="56.2" y="135.9">VOUT</text>
<text x="57.5" y="132.5">INV</text>
<text x="60.9" y="135.5">2</text>
<text x="60.9" y="132.1">13</text>
<text x="69.4" y="135.5">3</text>
<text x="69.4" y="132.1">4</text>
<text x="76.9" y="133.8">1</text>
<text x="31.4" y="140.6">11</text>
<text x="32.1" y="144">9</text>
<text x="34.2" y="141">LDAC</text>
<text x="54.6" y="142.7">AGND_S</text>
<text x="54.7" y="139.3">AGND_F</text>
<text x="60.9" y="138.9">3</text>
<text x="60.9" y="142.3">4</text>
<text x="34.2" y="144.4">NC</text>
<text x="45.3" y="145.7">DGND</text>
<text x="45.6" y="147.4">12</text>
<text x="107.9" y="150.3">1</text>
<text x="107.9" y="153.7">2</text>
<text x="175.6" y="150.8" transform="rotate(90 175.6 150.8)">1</text>
<text x="36.8" y="159.2">5</text>
<text x="37.3" y="160.9">V+</text>
<text x="163.7" y="161.8" transform="rotate(90 163.7 161.8)">1</text>
<text x="175.6" y="156.7" transform="rotate(90 175.6 156.7)">2</text>
<text x="35.6" y="163">OPA196</text>
<text x="36.8" y="166.9">2</text>
<text x="37.4" y="165.1">V-</text>
<text x="163.7" y="167.7" transform="rotate(90 163.7 167.7)">2</text>
<text x="225.1" y="197.7">TITLE</text>
<text x="271.7" y="196.9">FOR INTERNAL USE ONLY</text>
<text x="225.1" y="200.3">FILE:</text>
<text x="225.1" y="202.8">PAGE</text>
<text x="239.5" y="202.8">OF</text>
<text x="254.8" y="200.3">REVISION:</text>
<text x="254.8" y="202.8">DRAWN BY:</text>
</g>
<g font-size=".9">
<text x="68.3" y="78.1">Rinv</text>
<text x="72.9" y="78.1">Rfb</text>
<text x="90.7" y="82">OPA196</text>
<text x="48.8" y="130.6">Rinv</text>
<text x="53.4" y="130.6">Rfb</text>
<text x="71.2" y="134.5">OPA196</text>
</g>
</svg>
